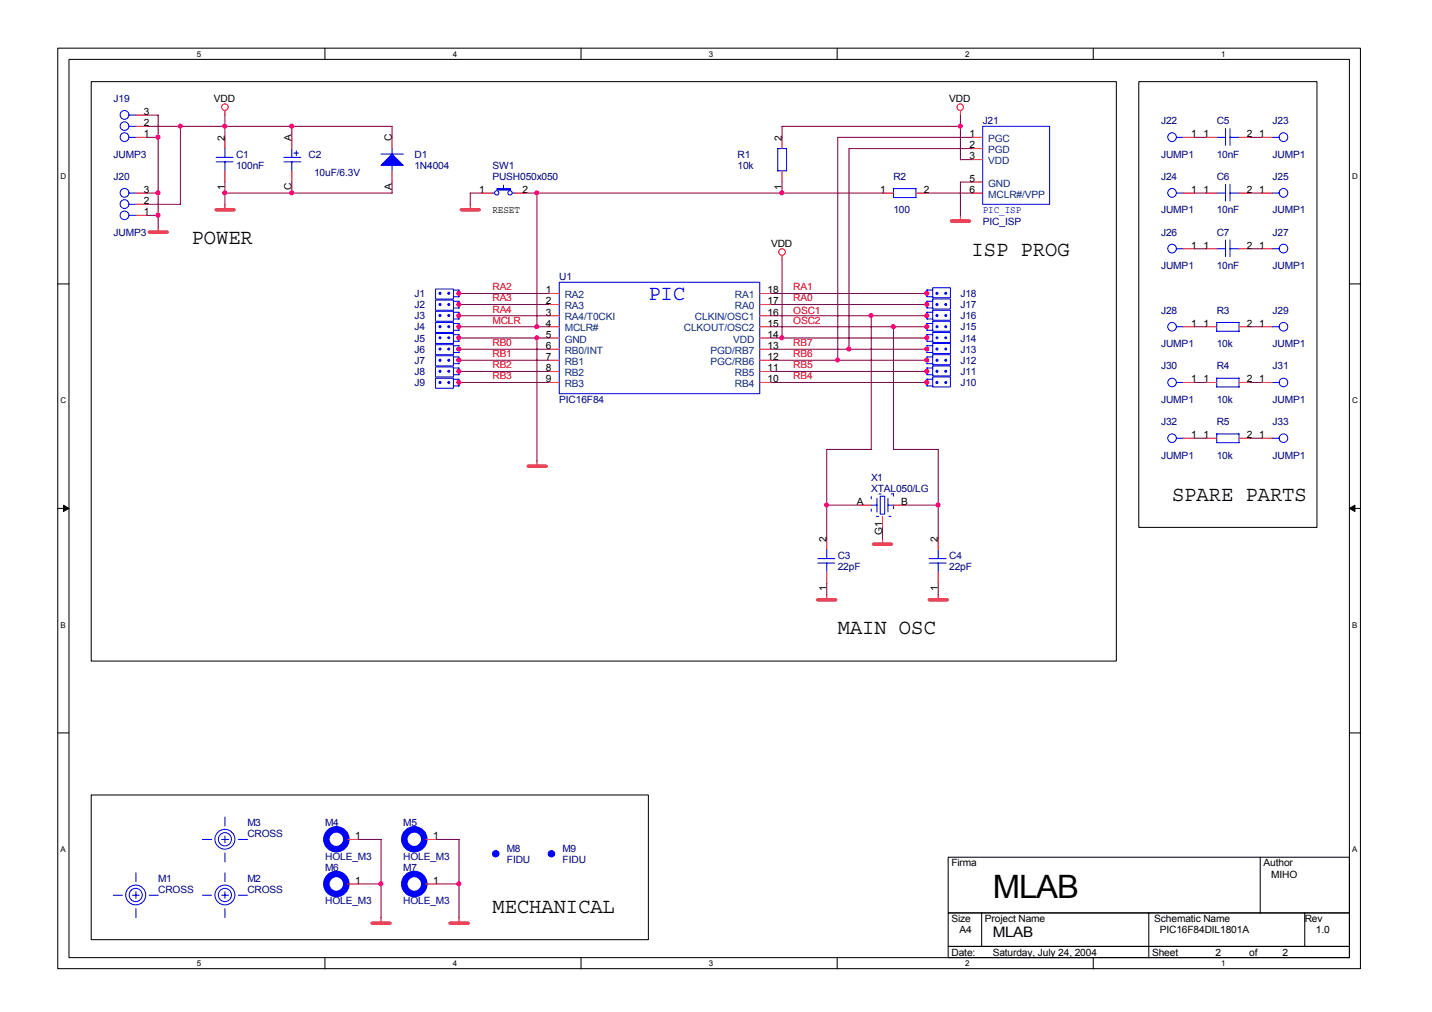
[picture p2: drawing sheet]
<svg xmlns="http://www.w3.org/2000/svg" width="297mm" height="210mm" viewBox="0 0 297 210" stroke-linecap="round" stroke-linejoin="round" font-family="sans-serif">
<path d="M12 10h270.2v190.9h-270.2zM14.3 12.3h265.6v186.3h-265.6z" fill="none" stroke="#000" stroke-width=".21"/>
<g fill="#fff">
<path d="M40.9 10.2h.9v1.9h-.9z"/>
<path d="M40.9 198.9h.9v1.8h-.9z"/>
</g>
<path d="M67.4 10v2.3M67.4 198.6v2.4" fill="none" stroke="#000" stroke-width=".21"/>
<g fill="#fff">
<path d="M93.9 10.2h1v1.9h-1z"/>
<path d="M93.9 198.9h1v1.8h-1z"/>
</g>
<path d="M120.5 10v2.3M120.5 198.6v2.4" fill="none" stroke="#000" stroke-width=".21"/>
<g fill="#fff">
<path d="M147.1 10.2h.9v1.9h-.9z"/>
<path d="M147.1 198.9h.9v1.8h-.9z"/>
</g>
<path d="M173.7 10v2.3M173.7 198.6v2.4" fill="none" stroke="#000" stroke-width=".21"/>
<g fill="#fff">
<path d="M200.2 10.2h.9v1.9h-.9z"/>
<path d="M200.2 198.9h.9v1.8h-.9z"/>
</g>
<path d="M226.8 10v2.3M226.8 198.6v2.4" fill="none" stroke="#000" stroke-width=".21"/>
<g fill="#fff">
<path d="M253.3 10.2h1v1.9h-1z"/>
<path d="M253.3 198.9h1v1.8h-1z"/>
<path d="M12.6 35.6h1.2v1.9h-1.2z"/>
<path d="M280.5 35.6h1.2v1.9h-1.2z"/>
<path d="M12.6 82.2h1.2v1.8h-1.2z"/>
<path d="M280.5 82.2h1.2v1.8h-1.2z"/>
</g>
<path d="M12 58.9h2.3M279.9 58.9h2.3" fill="none" stroke="#000" stroke-width=".21"/>
<g fill="#fff">
<path d="M12.6 128.7h1.1v1.9h-1.1z"/>
<path d="M280.5 128.7h1.1v1.9h-1.1z"/>
</g>
<path d="M12 105.5h2.3M279.9 105.5h2.3" fill="none" stroke="#000" stroke-width=".21"/>
<g fill="#000" stroke="#000" stroke-width=".21">
<path d="M13.2 104.8l1.1 .7-1.1 .6z" fill-rule="evenodd"/>
<path d="M279.9 105.5l1.2-.7v1.3z" fill-rule="evenodd"/>
</g>
<g fill="#fff">
<path d="M12.6 175.3h1.1v1.9h-1.1z"/>
<path d="M280.5 175.3h1.1v1.9h-1.1z"/>
</g>
<path d="M18.9 16.9h212.7v120.2h-212.7zM236.2 16.9h37v92.5h-37zM12 152h2.3M279.9 152h2.3M18.9 164.9h115.6v30h-115.6zM196.7 177.8h83.2v11.6h-83.2zM261.4 177.8v11.6M196.7 189.4h83.2v6.9h-83.2zM196.7 196.3h83.2v2.3h-83.2zM203.6 189.4v6.9M238.3 189.4v9.3M270.6 189.4v6.9" fill="none" stroke="#000" stroke-width=".21"/>
<g fill="none" stroke="#f00" stroke-width=".21">
<path d="M28.2 28.5h2.3M28.2 26.2h2.3M28.2 23.9h2.3M46.7 22.9v1M46.7 28.5v2.3M46.7 35.4v2.4M60.5 28.5v2.3M60.5 35.4v2.4M81.3 28.5v2.3M81.3 35.4v2.4M162.2 28.5v2.3M162.2 35.4v2.4"/>
<path d="M199.2 22.9v1M201.5 28.5h2.3M201.5 30.8h2.3M201.5 33.1h2.3M201.5 37.8h2.3M245.4 28.5h2.4M250.1 28.5h2.3M257 28.5h2.3M261.6 28.5h2.3M28.2 40h2.3M28.2 44.7h2.3M28.2 42.4h2.3"/>
<path d="M32.8 47v1.2M46.7 42.4v1.2M97.5 42.4v1.2M99.8 40h2.4M106.8 40h2.3M162.2 53v.9M183 40h2.3M190 40h2.3M199.2 44.7v1.2M201.5 40h2.3M245.4 40h2.4M245.4 51.6h2.4"/>
<path d="M250.1 40h2.3M250.1 51.6h2.3M257 40h2.3M257 51.6h2.3M261.6 40h2.3M261.6 51.6h2.3M95.2 70.1h.1M95.2 72.4h.1M95.2 74.7h.1M95.2 77h.1M95.2 79.3h.1M95.2 63.2h.1"/>
<path d="M95.2 65.5h.1M95.2 60.9h.1M95.2 67.8h.1M113.7 67.8h2.3M113.7 60.9h2.3M113.7 63.2h2.3M113.7 65.5h2.3M113.7 70.1h2.3M113.7 72.4h2.3M113.7 74.7h2.3M113.7 77h2.3M113.7 79.3h2.3"/>
<path d="M157.6 67.8h2.3M157.6 60.9h2.3M157.6 63.2h2.3M157.6 65.5h2.3M157.6 70.1h2.3M157.6 72.4h2.3M157.6 74.7h2.3M157.6 77h2.3M157.6 79.3h2.3M192.3 70.1h.1M192.3 67.8h.1M192.3 65.5h.1"/>
<path d="M192.3 63.2h.1M192.3 60.9h.1M192.3 79.3h.1M192.3 77h.1M192.3 74.7h.1M192.3 72.4h.1M245.4 67.8h2.4M245.4 79.3h2.4M250.1 67.8h2.3M250.1 79.3h2.3M257 67.8h2.3M257 79.3h2.3"/>
<path d="M261.6 67.8h2.3M261.6 79.3h2.3M111.4 95.5v1.2M245.4 90.9h2.4M250.1 90.9h2.3M257 90.9h2.3M261.6 90.9h2.3M171.5 111.7v2.3M171.5 118.7v2.2M178.4 104.8h2.3M183 107.1v2.3M183 111.7v1.2"/>
<path d="M185.3 104.8h2.4M194.6 111.7v2.3M194.6 118.7v2.2M171.5 123.3v1.2M194.6 123.3v1.2M72.1 174.1h2.3M88.3 174.1h2.3M72.1 183.3h2.3M79 190.3v1.2M88.3 183.3h2.3M95.2 190.3v1.2"/>
<circle cx="46.7" cy="22.2" r=".68"/>
<circle cx="199.2" cy="22.2" r=".67"/>
<circle cx="162.2" cy="52.3" r=".68"/>
</g>
<path d="M30.9 48.1h3.8M44.8 43.5h3.8M95.7 43.5h3.7M197.4 45.8h3.7M109.6 96.7h3.7M181.2 112.9h3.7M169.6 124.4h3.8M192.7 124.4h3.8M77.2 191.5h3.7M93.3 191.5h3.8" fill="none" stroke="#f00" stroke-width=".68"/>
<g fill="none" stroke="#00f" stroke-width=".21">
<path d="M26.8 28.5h1.4M26.8 26.2h1.4M26.8 23.9h1.4M44.8 33.6h3.5M44.8 32.6h3.5M46.7 30.8v1.8M46.7 33.5v1.9M58.9 33.6h3.5M58.9 32.6h3.5M60.5 30.8v1.9M60.5 33.6v1.9M61 31.7h.9"/>
<path d="M61.5 31.3v1M79 32h4.7M81.3 30.8v1.2M81.3 34.2v1.2M104.4 38.4v.7M161.3 30.8h1.9M161.3 30.8v4.7M163.2 30.8v4.6h-1.9M185.3 39.1h4.7M185.3 39.1v1.9h4.7M190 39.1v1.9M203.8 26.2h13.9v16.2h-13.9z"/>
<path d="M244.1 28.5h1.4M252.4 28.5h1.9M254.2 26.7v3.4M254.2 38.2v3.5M255.1 28.5h1.9M255.1 26.7v3.4M255.1 38.2v3.5M263.9 28.5h1.4M26.8 44.7h1.4M26.8 42.4h1.4M26.8 40h1.4M90.3 59.9h3.8v2.1h-3.8z"/>
<path d="M102.1 40h.5M106.3 40h.5M116 58.5h41.6v23.2h-41.6zM193.5 59.7h3.6v2.1h-3.6zM244.1 40h1.4M244.1 51.6h1.4M252.4 40h1.9M252.4 51.6h1.9M254.2 49.8v3.5M255.1 40h1.9M255.1 49.8v3.5M255.1 51.6h1.9"/>
<path d="M263.9 40h1.4M263.9 51.6h1.4M90.3 69.2h3.8v2h-3.8zM90.3 71.5h3.8v2.1h-3.8zM90.3 73.8h3.8v2.1h-3.8zM90.3 76.1h3.8v2.1h-3.8zM90.3 78.4h3.8v2.1h-3.8zM90.3 62.2h3.8v2.1h-3.8zM90.3 64.6h3.8v2h-3.8zM90.3 66.9h3.8v2.1h-3.8zM94 69.4h1.2v1.4M94 70.8h1.2"/>
<path d="M94 60.2h1.2v1.4M94 62.5h1.2v1.4M94 64.8h1.2v1.4M94 67.1h1.2v1.4M94 71.7h1.2v1.5M94 74h1.2v1.5M94 76.3h1.2v1.5M94 78.7h1.2v1.4M94 68.5h1.2M94 66.2h1.2M94 63.9h1.2M94 61.6h1.2"/>
<path d="M94 73.1h1.2M94 75.4h1.2M94 77.7h1.2M192.3 60.1v1.5h1.2M192.3 62.4v1.5h1.2M192.3 64.7v1.5h1.2M192.3 67.1v1.4h1.2M192.3 69.4v1.4h1.2M192.3 71.7v1.4h1.2M192.3 74v1.4h1.2M192.3 76.3v1.4h1.2M192.3 78.6v1.5h1.2"/>
<path d="M192.3 69.4h1.2M192.3 67.1h1.2M192.3 64.8h1.2M192.3 62.5h1.2M192.3 60.2h1.2M192.3 71.7h1.2M192.3 74h1.2M192.3 76.3h1.2M192.3 78.7h1.2M193.5 69h3.6v2h-3.6zM193.5 66.6h3.6v2.1h-3.6zM193.5 64.3h3.6v2.1h-3.6z"/>
<path d="M193.5 62h3.6v2.1h-3.6zM193.5 78.2h3.6v2.1h-3.6zM193.5 75.9h3.6v2.1h-3.6zM193.5 73.6h3.6v2h-3.6zM193.5 71.2h3.6v2.1h-3.6zM244.1 67.8h1.4M244.1 79.3h1.4M252.3 66.9h4.7M252.3 78.4h4.7M252.4 66.8v1.9h4.6M252.4 78.4v1.9h4.6M257 66.8v1.9"/>
<path d="M257 78.4v1.9M263.9 67.8h1.4M263.9 79.3h1.4M94 80.1h1.2M244.1 90.9h1.4M252.3 90h4.7M252.4 90v1.8h4.6M257 90v1.8M263.9 90.9h1.4M169.6 116.8h3.5M169.6 115.9h3.5M171.5 114v1.9"/>
<path d="M171.5 116.8v1.9M180.7 104.8h1.2M181.9 103.4v2.8M182.6 102.9h.9v3.7h-.9zM184.2 104.8h1.2M184.2 103.3v2.9M192.7 116.8h3.6M192.7 115.9h3.6M194.6 114v1.9M194.6 116.8v1.9M42 174.1h1.9M46 174.1h1.4"/>
<path d="M46.7 169.5v1.8M46.7 173.4v1.4M46.7 176.9v1.9M49.4 174.1h2M71.8 174.1h.3M88 174.1h.3M23.5 185.7h1.9M27.5 185.7h1.4M28.2 181v1.9M28.2 185v1.4M28.2 188.5v1.8M30.9 185.7h2"/>
<path d="M42 185.7h1.9M46 185.7h1.4M46.7 181v1.9M46.7 185v1.4M46.7 188.5v1.8M49.4 185.7h2M71.8 183.3h.3M88 183.3h.3"/>
<circle cx="25.8" cy="28.4" r=".91"/>
<circle cx="25.8" cy="23.8" r=".91"/>
<circle cx="25.8" cy="26.2" r=".9"/>
<circle cx="243.1" cy="28.4" r=".9"/>
<circle cx="243.1" cy="40" r=".9"/>
<circle cx="266.2" cy="28.4" r=".9"/>
<circle cx="266.2" cy="40" r=".9"/>
<circle cx="25.8" cy="42.3" r=".91"/>
<circle cx="25.8" cy="40" r=".91"/>
<circle cx="25.8" cy="44.7" r=".9"/>
<circle cx="103" cy="40" r=".44"/>
<circle cx="105.8" cy="40" r=".44"/>
<circle cx="243.1" cy="51.6" r=".9"/>
<circle cx="266.2" cy="51.6" r=".9"/>
<circle cx="243.1" cy="79.3" r=".89"/>
<circle cx="243.1" cy="67.8" r=".89"/>
<circle cx="266.2" cy="79.3" r=".89"/>
<circle cx="266.2" cy="67.8" r=".89"/>
<circle cx="243.1" cy="90.9" r=".89"/>
<circle cx="266.2" cy="90.9" r=".89"/>
<circle cx="46.6" cy="174.1" r="1.37"/>
<circle cx="46.7" cy="174.1" r="2.06"/>
<circle cx="28.1" cy="185.6" r="1.37"/>
<circle cx="28.2" cy="185.6" r="2.06"/>
<circle cx="46.6" cy="185.6" r="1.37"/>
<circle cx="46.7" cy="185.6" r="2.06"/>
</g>
<g fill="#00f" stroke="#00f" stroke-width=".21">
<path d="M103.1 39.1h2.8v.3h-2.8z"/>
<circle cx="194.4" cy="70.1" r=".2"/>
<circle cx="196.2" cy="70.1" r=".19"/>
<circle cx="93.1" cy="70.1" r=".2"/>
<circle cx="91.3" cy="70.1" r=".2"/>
<circle cx="194.4" cy="67.8" r=".21"/>
<circle cx="196.2" cy="67.8" r=".2"/>
<circle cx="102.8" cy="177.1" r=".67"/>
<circle cx="114.4" cy="177.1" r=".67"/>
<circle cx="194.4" cy="65.4" r=".21"/>
<circle cx="196.2" cy="65.4" r=".2"/>
<circle cx="194.4" cy="63.2" r=".21"/>
<circle cx="196.2" cy="63.2" r=".2"/>
<circle cx="194.4" cy="60.8" r=".21"/>
<circle cx="196.2" cy="60.8" r=".2"/>
<circle cx="93.1" cy="72.4" r=".21"/>
<circle cx="91.3" cy="72.4" r=".21"/>
<circle cx="93.1" cy="74.7" r=".21"/>
<circle cx="91.3" cy="74.7" r=".21"/>
<circle cx="93.1" cy="77" r=".21"/>
<circle cx="91.3" cy="77" r=".21"/>
<circle cx="93.1" cy="79.3" r=".21"/>
<circle cx="91.3" cy="79.3" r=".21"/>
<circle cx="194.4" cy="79.3" r=".21"/>
<circle cx="196.2" cy="79.3" r=".2"/>
<circle cx="194.4" cy="77" r=".21"/>
<circle cx="196.2" cy="77" r=".2"/>
<circle cx="93.1" cy="63.2" r=".21"/>
<circle cx="91.3" cy="63.2" r=".21"/>
<circle cx="194.4" cy="74.7" r=".21"/>
<circle cx="196.2" cy="74.7" r=".2"/>
<circle cx="93.1" cy="65.4" r=".21"/>
<circle cx="91.3" cy="65.4" r=".21"/>
<circle cx="93.1" cy="60.8" r=".21"/>
<circle cx="91.3" cy="60.8" r=".21"/>
<circle cx="194.4" cy="72.4" r=".21"/>
<circle cx="196.2" cy="72.4" r=".2"/>
<circle cx="93.1" cy="67.8" r=".21"/>
<circle cx="91.3" cy="67.8" r=".21"/>
</g>
<path d="M180.7 102.4h4.6v4.7h-4.6z" fill="none" stroke="#00f" stroke-width=".21" stroke-dasharray=".5 2.1"/>
<g fill="none" stroke="#00f" stroke-width="1.4">
<circle cx="69.8" cy="174.1" r="2.06"/>
<circle cx="85.9" cy="174.1" r="2.06"/>
<circle cx="69.8" cy="183.3" r="2.07"/>
<circle cx="85.9" cy="183.3" r="2.07"/>
</g>
<path d="M81.3 32l2.4 2.3h-4.7z" fill-rule="evenodd" fill="#00f" stroke="#00f" stroke-width=".21"/>
<g fill="none" stroke="#800040" stroke-width=".21">
<path d="M30.4 28.5h2.4M30.5 26.2h50.9M30.5 23.9h2.4l-.1 23.1M37.4 26.2v16.2M46.7 23.9v4.6M46.7 37.8v4.6M60.5 26.2v2.3M60.5 37.8v2.3M81.3 26.2v2.3M81.3 37.8v2.3M162.2 37.8v2.3M199.2 23.9v9.2"/>
<path d="M199.2 33.1h2.4M199.3 26.2h-37.1v2.3M201.6 37.8h-2.4v6.9M201.6 30.8h-25.5v41.7M201.6 28.5h-27.8v46.3M247.8 28.5h2.3M259.3 28.5h2.4M30.4 40h2.4M30.4 44.7h2.4M30.5 42.4h7M46.7 40h34.7M99.9 40h-2.4v2.4"/>
<path d="M109.1 40h74M111.4 40v27.8M162.2 53.9v16.2M192.3 40h9.3M247.8 40h2.3M247.8 51.6h2.3M259.3 40h2.4M259.3 51.6h2.4M95.2 63.2h18.5M95.2 67.8h18.5M95.2 79.3h18.5M95.2 60.9h18.5"/>
<path d="M95.2 65.5h18.5M95.2 77h18.5M95.2 70.1h18.5M95.2 72.4h18.5M95.2 74.7h18.5M111.4 70.1v25.5M159.9 63.2h32.4M159.9 67.8h32.4M159.9 79.3h32.4M159.9 60.9h32.4M159.9 65.5h32.4M159.9 77h32.4"/>
<path d="M159.9 70.1h32.4M159.9 72.4h32.4M159.9 74.7h32.4M180.7 65.5v27.8M185.3 67.8v25.5l9.3-.1M247.8 67.8h2.3M247.8 79.3h2.3M259.3 67.8h2.4M259.3 79.3h2.4M180.8 93.2h-9.3v18.6M194.6 93.2v18.6M247.8 90.9h2.3"/>
<path d="M259.3 90.9h2.4M171.5 104.8h7M183 109.4v2.4M187.7 104.8h6.9M171.5 120.9v2.4M194.6 120.9v2.4M74.4 174.1h4.7M79 174.1v16.2M90.6 174.1h4.6M95.2 174.1v16.2M74.4 183.3h4.7M90.6 183.3h4.6"/>
</g>
<g fill="#f0f" stroke="#f0f" stroke-width=".21">
<circle cx="192.2" cy="63.1" r=".44"/>
<circle cx="111.3" cy="40" r=".44"/>
<circle cx="199.2" cy="26.2" r=".44"/>
<circle cx="162.2" cy="40" r=".44"/>
<circle cx="46.6" cy="26.2" r=".44"/>
<circle cx="60.5" cy="26.2" r=".44"/>
<circle cx="60.5" cy="40" r=".44"/>
<circle cx="46.6" cy="40" r=".44"/>
<circle cx="171.4" cy="104.7" r=".44"/>
<circle cx="192.2" cy="60.8" r=".44"/>
<circle cx="192.2" cy="65.4" r=".44"/>
<circle cx="192.2" cy="67.7" r=".44"/>
<circle cx="192.2" cy="77" r=".44"/>
<circle cx="95.2" cy="183.3" r=".44"/>
<circle cx="79" cy="183.3" r=".44"/>
<circle cx="37.4" cy="26.2" r=".44"/>
<circle cx="32.8" cy="28.4" r=".44"/>
<circle cx="32.8" cy="40" r=".44"/>
<circle cx="32.8" cy="44.6" r=".44"/>
<circle cx="95.2" cy="60.8" r=".44"/>
<circle cx="95.2" cy="63.1" r=".44"/>
<circle cx="95.2" cy="65.4" r=".44"/>
<circle cx="95.2" cy="67.7" r=".44"/>
<circle cx="111.3" cy="67.7" r=".44"/>
<circle cx="95.2" cy="70.1" r=".44"/>
<circle cx="111.3" cy="70.1" r=".44"/>
<circle cx="95.2" cy="72.4" r=".44"/>
<circle cx="95.2" cy="74.7" r=".44"/>
<circle cx="95.2" cy="77" r=".44"/>
<circle cx="162.2" cy="70.1" r=".44"/>
<circle cx="192.2" cy="70.1" r=".44"/>
<circle cx="192.2" cy="79.3" r=".44"/>
<circle cx="173.7" cy="74.7" r=".44"/>
<circle cx="192.2" cy="74.7" r=".44"/>
<circle cx="176.1" cy="72.4" r=".44"/>
<circle cx="192.2" cy="72.4" r=".44"/>
<circle cx="180.7" cy="65.4" r=".44"/>
<circle cx="185.3" cy="67.7" r=".44"/>
<circle cx="194.6" cy="104.7" r=".44"/>
<circle cx="95.2" cy="79.3" r=".44"/>
</g>
<text font-size="6.7" x="205.9" y="186.2">MLAB</text>
<g font-size="4.4">
<text x="39.8" y="50.7">POWER</text>
<text x="201.5" y="53">ISP PROG</text>
<text x="243.1" y="103.8">SPARE PARTS</text>
<text x="173.8" y="131.6">MAIN OSC</text>
<text x="102.2" y="189.4">MECHANICAL</text>
</g>
<text font-size="4.4" fill="#00f" x="134.5" y="62.2">PIC</text>
<text font-size="3" x="205.9" y="194.4">MLAB</text>
<g font-size="2.1" fill="#000080">
<text x="23.5" y="21.2">J19</text>
<text x="203.8" y="25.8">J21</text>
<text x="240.8" y="25.8">J22</text>
<text x="252.4" y="25.8">C5</text>
<text x="263.9" y="25.8">J23</text>
<text x="23.5" y="32.7">JUMP3</text>
<text x="49" y="32.7">C1</text>
<text x="49" y="35">100nF</text>
<text x="64" y="32.7">C2</text>
<text x="86" y="32.7">D1</text>
<text x="86" y="35">1N4004</text>
<text x="102.2" y="35">SW1</text>
<text x="153" y="32.7">R1</text>
<text x="153" y="35">10k</text>
<text x="240.8" y="32.7">JUMP1</text>
<text x="252.4" y="32.7">10nF</text>
<text x="263.9" y="32.7">JUMP1</text>
<text x="23.5" y="37.3">J20</text>
<text x="65.2" y="36.4">10uF/6.3V</text>
<text x="102.2" y="37.3">PUSH050x050</text>
<text x="185.3" y="37.3">R2</text>
<text x="240.8" y="37.3">J24</text>
<text x="252.4" y="37.3">C6</text>
<text x="263.9" y="37.3">J25</text>
<text x="185.3" y="44.3">100</text>
<text x="203.8" y="46.6">PIC_ISP</text>
<text x="240.8" y="44.3">JUMP1</text>
<text x="252.4" y="44.3">10nF</text>
<text x="263.9" y="44.3">JUMP1</text>
<text x="23.5" y="48.9">JUMP3</text>
<text x="240.8" y="48.9">J26</text>
<text x="252.4" y="48.9">C7</text>
<text x="263.9" y="48.9">J27</text>
<text x="116" y="58.1">U1</text>
<text x="240.8" y="55.8">JUMP1</text>
<text x="252.4" y="55.8">10nF</text>
<text x="263.9" y="55.8">JUMP1</text>
<text x="86" y="63.9">J2</text>
<text x="86" y="61.6">J1</text>
<text x="199.2" y="63.9">J17</text>
<text x="199.2" y="61.6">J18</text>
<text x="240.8" y="65.1">J28</text>
<text x="252.4" y="65.1">R3</text>
<text x="263.9" y="65.1">J29</text>
<text x="86" y="70.9">J5</text>
<text x="86" y="66.3">J3</text>
<text x="86" y="68.5">J4</text>
<text x="199.2" y="70.9">J14</text>
<text x="199.2" y="68.5">J15</text>
<text x="199.2" y="66.3">J16</text>
<text x="86" y="73.2">J6</text>
<text x="86" y="75.5">J7</text>
<text x="86" y="77.8">J8</text>
<text x="199.2" y="77.8">J11</text>
<text x="199.2" y="75.5">J12</text>
<text x="199.2" y="73.2">J13</text>
<text x="240.8" y="72">JUMP1</text>
<text x="240.8" y="76.6">J30</text>
<text x="252.4" y="72">10k</text>
<text x="252.4" y="76.6">R4</text>
<text x="263.9" y="72">JUMP1</text>
<text x="263.9" y="76.6">J31</text>
<text x="86" y="80.1">J9</text>
<text x="116" y="83.6">PIC16F84</text>
<text x="199.2" y="80.1">J10</text>
<text x="240.8" y="83.6">JUMP1</text>
<text x="252.4" y="83.6">10k</text>
<text x="263.9" y="83.6">JUMP1</text>
<text x="240.8" y="88.2">J32</text>
<text x="252.4" y="88.2">R5</text>
<text x="263.9" y="88.2">J33</text>
<text x="240.8" y="95.1">JUMP1</text>
<text x="252.4" y="95.1">10k</text>
<text x="263.9" y="95.1">JUMP1</text>
<text x="180.7" y="99.7">X1</text>
<text x="180.7" y="102.1">XTAL050/LG</text>
<text x="173.8" y="115.9">C3</text>
<text x="173.8" y="118.2">22pF</text>
<text x="196.9" y="115.9">C4</text>
<text x="196.9" y="118.2">22pF</text>
<text x="51.3" y="171.4">M3</text>
<text x="51.3" y="173.7">CROSS</text>
<text x="67.5" y="171.4">M4</text>
<text x="83.7" y="171.4">M5</text>
<text x="67.5" y="178.4">HOLE_M3</text>
<text x="83.7" y="178.4">HOLE_M3</text>
<text x="105.2" y="176.7">M8</text>
<text x="105.2" y="179">FIDU</text>
<text x="116.7" y="176.7">M9</text>
<text x="116.7" y="179">FIDU</text>
<text x="32.8" y="183">M1</text>
<text x="32.8" y="185.3">CROSS</text>
<text x="51.3" y="183">M2</text>
<text x="51.3" y="185.3">CROSS</text>
<text x="67.5" y="180.6">M6</text>
<text x="83.7" y="180.6">M7</text>
<text x="67.5" y="187.6">HOLE_M3</text>
<text x="83.7" y="187.6">HOLE_M3</text>
</g>
<g font-size="2.1">
<text x="29.8" y="23.8">3</text>
<text x="44.4" y="21.2">VDD</text>
<text x="196.9" y="21.2">VDD</text>
<text x="29.8" y="28.4">1</text>
<text x="29.8" y="26.2">2</text>
<text x="46.6" y="29.2" transform="rotate(-90 46.6 29.2)">2</text>
<text x="60.5" y="29.2" transform="rotate(-90 60.5 29.2)">A</text>
<text x="81.3" y="29.2" transform="rotate(-90 81.3 29.2)">C</text>
<text x="162.2" y="29.2" transform="rotate(-90 162.2 29.2)">2</text>
<text x="201.1" y="28.4">1</text>
<text x="247.1" y="28.4">1</text>
<text x="249.6" y="28.4">1</text>
<text x="258.6" y="28.4">2</text>
<text x="261.2" y="28.4">1</text>
<text x="201.1" y="30.8">2</text>
<text x="201.1" y="33.1">3</text>
<text x="29.8" y="40">3</text>
<text x="46.6" y="39.3" transform="rotate(-90 46.6 39.3)">1</text>
<text x="60.5" y="39.3" transform="rotate(-90 60.5 39.3)">C</text>
<text x="81.3" y="39.3" transform="rotate(-90 81.3 39.3)">A</text>
<text x="99.4" y="40">1</text>
<text x="108.4" y="40">2</text>
<text x="162.2" y="39.3" transform="rotate(-90 162.2 39.3)">1</text>
<text x="182.6" y="40">1</text>
<text x="191.6" y="40">2</text>
<text x="201.1" y="37.7">5</text>
<text x="201.1" y="40">6</text>
<text x="247.1" y="40">1</text>
<text x="249.6" y="40">1</text>
<text x="258.6" y="40">2</text>
<text x="261.2" y="40">1</text>
<text x="29.8" y="44.6">1</text>
<text x="29.8" y="42.3">2</text>
<text x="102.2" y="44.1">RESET</text>
<text x="159.9" y="51.2">VDD</text>
<text x="247.1" y="51.6">1</text>
<text x="249.6" y="51.6">1</text>
<text x="258.6" y="51.6">2</text>
<text x="261.2" y="51.6">1</text>
<text x="113.2" y="60.8">1</text>
<text x="113.2" y="63.1">2</text>
<text x="113.2" y="65.4">3</text>
<text x="159.2" y="65.4">16</text>
<text x="159.2" y="63.1">17</text>
<text x="159.2" y="60.8">18</text>
<text x="113.2" y="67.7">4</text>
<text x="113.2" y="70.1">5</text>
<text x="159.2" y="70.1">14</text>
<text x="159.2" y="67.7">15</text>
<text x="247.1" y="67.7">1</text>
<text x="249.6" y="67.7">1</text>
<text x="258.6" y="67.7">2</text>
<text x="261.2" y="67.7">1</text>
<text x="113.2" y="72.4">6</text>
<text x="113.2" y="74.7">7</text>
<text x="113.2" y="77">8</text>
<text x="159.2" y="77">11</text>
<text x="159.2" y="74.7">12</text>
<text x="159.2" y="72.4">13</text>
<text x="113.2" y="79.3">9</text>
<text x="159.2" y="79.3">10</text>
<text x="247.1" y="79.3">1</text>
<text x="249.6" y="79.3">1</text>
<text x="258.6" y="79.3">2</text>
<text x="261.2" y="79.3">1</text>
<text x="247.1" y="90.8">1</text>
<text x="249.6" y="90.8">1</text>
<text x="258.6" y="90.8">2</text>
<text x="261.2" y="90.8">1</text>
<text x="177.7" y="104.7">A</text>
<text x="186.9" y="104.7">B</text>
<text x="171.4" y="112.4" transform="rotate(-90 171.4 112.4)">2</text>
<text x="183" y="111" transform="rotate(-90 183 111)">G1</text>
<text x="194.6" y="112.4" transform="rotate(-90 194.6 112.4)">2</text>
<text x="171.4" y="122.6" transform="rotate(-90 171.4 122.6)">1</text>
<text x="194.6" y="122.6" transform="rotate(-90 194.6 122.6)">1</text>
<text x="73.7" y="174.1">1</text>
<text x="89.9" y="174.1">1</text>
<text x="197.4" y="179.7">Firma</text>
<text x="262.1" y="179.7">Author</text>
<text x="73.7" y="183.3">1</text>
<text x="89.9" y="183.3">1</text>
<text x="263.7" y="182">MIHO</text>
<text x="197.4" y="191.3">Size</text>
<text x="204.3" y="191.3">Project Name</text>
<text x="239.4" y="191.3">Schematic Name</text>
<text x="270.6" y="191.3">Rev</text>
<text x="199" y="193.6">A4</text>
<text x="240.6" y="193.6">PIC16F84DIL1801A</text>
<text x="273" y="193.6">1.0</text>
<text x="197.4" y="198.2">Date:</text>
<text x="205.9" y="198.2">Saturday, July 24, 2004</text>
<text x="239" y="198.2">Sheet</text>
<text x="252.1" y="198.2">2</text>
<text x="259.1" y="198.2">of</text>
<text x="266" y="198.2">2</text>
</g>
<g font-size="2.1" fill="#004080">
<text x="205" y="29.5">PGC</text>
<text x="205" y="31.8">PGD</text>
<text x="205" y="34.1">VDD</text>
<text x="205" y="38.7">GND</text>
<text x="205" y="41">MCLR#/VPP</text>
<text x="117.1" y="61.8">RA2</text>
<text x="117.1" y="64.1">RA3</text>
<text x="152.4" y="64.1">RA0</text>
<text x="152.4" y="61.8">RA1</text>
<text x="117.1" y="66.5">RA4/T0CKI</text>
<text x="117.1" y="68.7">MCLR#</text>
<text x="117.1" y="71.1">GND</text>
<text x="141.9" y="68.7">CLKOUT/OSC2</text>
<text x="144.1" y="66.5">CLKIN/OSC1</text>
<text x="152.1" y="71.1">VDD</text>
<text x="117.1" y="73.4">RB0/INT</text>
<text x="117.1" y="75.7">RB1</text>
<text x="147.4" y="75.7">PGC/RB6</text>
<text x="147.4" y="73.4">PGD/RB7</text>
<text x="117.1" y="78">RB2</text>
<text x="117.1" y="80.3">RB3</text>
<text x="152.4" y="80.3">RB4</text>
<text x="152.4" y="78">RB5</text>
</g>
<text font-size="2.1" fill="#00f" x="203.8" y="44.1">PIC_ISP</text>
<g font-size="2.1" fill="#f00">
<text x="102.2" y="60.2">RA2</text>
<text x="102.2" y="62.5">RA3</text>
<text x="102.2" y="64.9">RA4</text>
<text x="164.5" y="62.5">RA0</text>
<text x="164.5" y="60.2">RA1</text>
<text x="164.5" y="65.1">OSC1</text>
<text x="102.2" y="67.1">MCLR</text>
<text x="102.2" y="71.8">RB0</text>
<text x="164.5" y="67.1">OSC2</text>
<text x="164.5" y="71.8">RB7</text>
<text x="102.2" y="74.1">RB1</text>
<text x="102.2" y="76.4">RB2</text>
<text x="164.5" y="76.4">RB5</text>
<text x="164.5" y="74.1">RB6</text>
<text x="102.2" y="78.7">RB3</text>
<text x="164.5" y="78.7">RB4</text>
</g>
<g font-size="1.7">
<text x="40.9" y="11.7">5</text>
<text x="93.9" y="11.7">4</text>
<text x="147.1" y="11.7">3</text>
<text x="200.2" y="11.7">2</text>
<text x="253.3" y="11.7">1</text>
<text x="12.6" y="37.1">D</text>
<text x="280.5" y="37.1">D</text>
<text x="12.6" y="83.7">C</text>
<text x="280.5" y="83.7">C</text>
<text x="12.6" y="130.2">B</text>
<text x="280.5" y="130.2">B</text>
<text x="12.6" y="176.8">A</text>
<text x="280.5" y="176.8">A</text>
<text x="40.9" y="200.4">5</text>
<text x="93.9" y="200.4">4</text>
<text x="147.1" y="200.4">3</text>
<text x="200.2" y="200.4">2</text>
<text x="253.3" y="200.4">1</text>
</g>
</svg>
